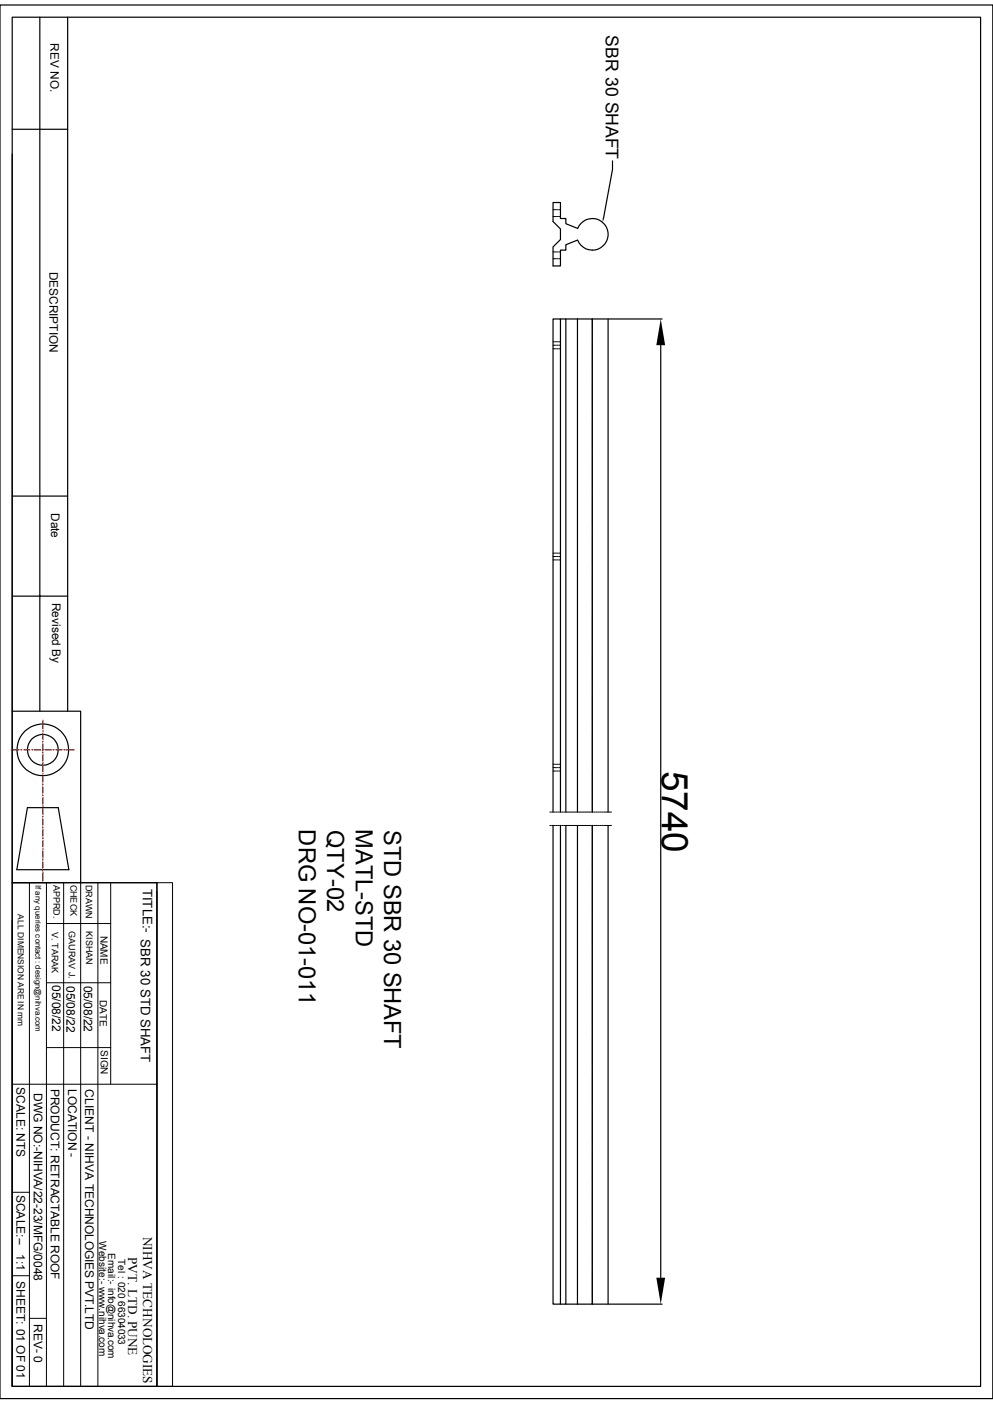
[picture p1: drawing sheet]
<svg xmlns="http://www.w3.org/2000/svg" width="210mm" height="297mm" viewBox="0 0 210 297" stroke-linecap="round" stroke-linejoin="round" font-family="sans-serif">
<g fill="none" stroke="#000" stroke-width=".25">
<path d="M0 1.1h210v294.8h-210zM2.6 3.6h204.8v289.7h-204.8zM8.4 3.6v146.9M14.3 3.6v146.9M2.6 32.6v117.9h14.5v36.2M2.6 27.3h11.7M129.5 34v1.9l-1.9 10.3M122.1 48.3l-2.4-1v-1.1h-1.2v-3.4h-1.5v4.1l1.5 1.5v2.3l-1.5 1.5v4.1h1.5v-3.4h1.2v-1.1l2.4-1M122.2 48.3a3.3 3.3 0 0 1 5.1-1.4 3.3 3.3 0 0 1 0 5.3 3.3 3.3 0 0 1-5.1-1.4M118.5 67.5h1.2v104.3M119.7 67.5h2.4M122.1 67.5h3.2v104.3"/>
<path d="M122.1 67.5v104.3M125.3 67.5h3.3v104.3M128.7 67.5h11.3M139.7 73v197.3M2.6 104.9h11.7M2.6 126.1h11.7M2.6 150.5v36.2M5.8 170.9h6.5l2.3 13.1h-11zM117 174.6v101.3h1.5v-101.3M117 171.8v-104.3h1.5v104.3M119.7 174.6v101.3h-1.2M122.1 174.6v101.3"/>
<path d="M125.3 174.6v101.3h-3.2M128.6 174.6v101.3h-3.3M2.6 186.7h30.6v106.6h-30.6zM2.6 194.8v98.5M119.7 275.9h2.4M128.7 275.9h11.3"/>
<circle cx="9.1" cy="158.6" r="5.5"/>
<circle cx="9.1" cy="158.6" r="3.3"/>
</g>
<g fill="none" stroke="#000" stroke-width=".21">
<path d="M117 45.8h.3M117 44.4h.3M117 54.7h.3M117 53.3h.3M117.4 45.8h.3M117.4 44.4h.3M117.4 54.7h.3M117.4 53.3h.3M117.9 45.8h.2M117.9 44.4h.2M117.9 54.7h.2M117.9 53.3h.2"/>
<path d="M118.3 45.8h.2M118.3 44.4h.2M118.3 54.7h.2M118.3 53.3h.2M117 73h.3M117 73.8h.3M117 72.3h.3M117.4 73h.3M117.4 73.8h.3M117.4 72.3h.3M117.9 73h.2M117.9 73.8h.2"/>
<path d="M117.9 72.3h.2M118.3 73h.2M118.3 73.8h.2M118.3 72.3h.2M125.3 67.5v.1M125.3 67.8v.3M125.3 68.2v.3M125.3 68.6v.3M125.3 69v.3M125.3 69.5v.3M125.3 69.9v.3M125.3 70.4v.2"/>
<path d="M125.3 70.8v.2M125.3 71.2v.3M125.3 71.6v.3M125.3 72.1v.2M125.3 72.5v.3M125.3 72.9v.3M125.3 73.3v.3M125.3 73.7v.3M125.3 74.2v.3M125.3 74.6v.3M125.3 75v.3M125.3 75.4v.3"/>
<path d="M125.3 75.9v.3M125.3 76.3v.3M125.3 76.7v.3M125.3 77.1v.3M125.3 77.6v.3M125.3 78v.3M125.3 78.4v.3M125.3 78.9v.2M125.3 79.3v.2M125.3 79.7v.3M125.3 80.1v.3M125.3 80.6v.2"/>
<path d="M125.3 81v.3M125.3 81.4v.3M125.3 81.8v.3M125.3 82.3v.3M125.3 82.7v.3M125.3 83.1v.3M125.3 83.5v.3M125.3 83.9v.3M125.3 84.4v.3M125.3 84.8v.3M125.3 85.2v.3M125.3 85.6v.3"/>
<path d="M125.3 86.1v.3M125.3 86.5v.3M125.3 87v.2M125.3 87.4v.2M125.3 87.8v.3M125.3 88.2v.3M125.3 88.6v.3M125.3 89.1v.3M125.3 89.5v.3M125.3 89.9v.3M125.3 90.3v.3M125.3 90.8v.3"/>
<path d="M125.3 91.2v.3M125.3 91.6v.3M125.3 92v.3M125.3 92.5v.3M125.3 92.9v.3M125.3 93.3v.3M125.3 93.7v.3M125.3 94.1v.3M125.3 94.6v.3M125.3 95v.3M125.3 95.5v.2M125.3 95.9v.2"/>
<path d="M125.3 96.3v.3M125.3 96.7v.3M125.3 97.2v.3M125.3 97.6v.3M125.3 98v.3M125.3 98.4v.3M125.3 98.8v.3M125.3 99.3v.3M125.3 99.7v.3M117 117.7h.3M117 117h.3M117 118.4h.3"/>
<path d="M117.4 117.7h.3M117.4 117h.3M117.4 118.4h.3M117.9 117.7h.2M117.9 117h.2M117.9 118.4h.2M118.3 117.7h.2M118.3 117h.2M118.3 118.4h.2M125.3 100.1v.3M125.3 100.5v.3M125.3 101v.3"/>
<path d="M125.3 101.4v.3M125.3 101.8v.3M125.3 102.2v.3M125.3 102.7v.3M125.3 103.1v.3M125.3 103.5v.3M125.3 104v.2M125.3 104.4v.2M125.3 104.8v.3M125.3 105.2v.3M125.3 105.7v.3M125.3 106.1v.3"/>
<path d="M125.3 106.5v.3M125.3 106.9v.3M125.3 107.4v.3M125.3 107.8v.3M125.3 108.2v.3M125.3 108.6v.3M125.3 109.1v.2M125.3 109.5v.3M125.3 109.9v.3M125.3 110.3v.3M125.3 110.7v.3M125.3 111.2v.3"/>
<path d="M125.3 111.6v.3M125.3 112.1v.2M125.3 112.5v.2M125.3 112.9v.3M125.3 113.3v.3M125.3 113.7v.3M125.3 114.2v.3M125.3 114.6v.3M125.3 115v.3M125.3 115.4v.3M125.3 115.9v.3M125.3 116.3v.3"/>
<path d="M125.3 116.7v.3M125.3 117.1v.3M125.3 117.6v.3M125.3 118v.3M125.3 118.4v.3M125.3 118.8v.3M125.3 119.3v.2M125.3 119.7v.3M125.3 120.1v.3M125.3 120.6v.2M125.3 121v.2M125.3 121.4v.3"/>
<path d="M125.3 121.8v.3M125.3 122.3v.3M125.3 122.7v.3M125.3 123.1v.3M125.3 123.5v.3M125.3 124v.2M125.3 124.4v.3M125.3 124.8v.3M125.3 125.2v.3M125.3 125.6v.3M125.3 126.1v.3M125.3 126.5v.3"/>
<path d="M125.3 126.9v.3M125.3 127.3v.3M125.3 127.8v.3M125.3 128.2v.3M125.3 128.7v.2M125.3 129.1v.2M125.3 129.5v.3M125.3 129.9v.3M125.3 130.3v.3M125.3 130.8v.3M125.3 131.2v.3M125.3 131.6v.3"/>
<path d="M125.3 132v.3M125.3 132.5v.3M125.3 132.9v.3M125.3 133.3v.3M125.3 133.7v.3M125.3 134.2v.3M125.3 134.6v.3M125.3 135v.3M125.3 135.4v.3M125.3 135.9v.2M125.3 136.3v.3M125.3 136.7v.3"/>
<path d="M125.3 137.2v.2M125.3 137.6v.2M125.3 138v.3M125.3 138.4v.3M125.3 138.9v.2M125.3 139.3v.3M125.3 139.7v.3M125.3 140.1v.3M125.3 140.5v.3M125.3 141v.3M125.3 141.4v.3M125.3 141.8v.3"/>
<path d="M125.3 142.2v.3M125.3 142.7v.3M125.3 143.1v.3M125.3 143.5v.3M125.3 143.9v.3M125.3 144.4v.3M125.3 144.8v.3M125.3 145.2v.3M125.3 145.7v.2M125.3 146.1v.2M125.3 146.5v.3M125.3 146.9v.3"/>
<path d="M125.3 147.4v.3M125.3 147.8v.3M125.3 148.2v.3M125.3 148.6v.3M125.3 149.1v.3M125.3 149.5v.3M125.3 149.9v.3M125.3 150.3v.3M125.3 150.7v.3M125.3 151.2v.3M125.3 151.6v.3M125.3 152v.3"/>
<path d="M125.3 152.5v.2M125.3 152.9v.3M125.3 153.3v.3M125.3 153.8v.2M125.3 154.2v.2M125.3 154.6v.3M125.3 155v.3M125.3 155.4v.3M125.3 155.9v.3M125.3 156.3v.3M125.3 156.7v.3M125.3 157.1v.3"/>
<path d="M125.3 157.6v.3M125.3 158v.3M125.3 158.4v.3M125.3 158.8v.3M125.3 159.3v.3M125.3 159.7v.3M116.3 171.8h.2M116.3 174.6h.2M116.7 171.8h.3M116.7 174.6h.3M117 162.4h.3M117 163.1h.3"/>
<path d="M117 161.7h.3M117.1 171.8h.3M117.1 174.6h.3M117.4 162.4h.3M117.4 163.1h.3M117.4 161.7h.3M117.6 171.8h.2M117.6 174.6h.2M117.9 162.4h.2M117.9 163.1h.2M117.9 161.7h.2M118 171.8h.2"/>
<path d="M118 174.6h.2M118.3 162.4h.2M118.3 163.1h.2M118.3 161.7h.2M118.4 171.8h.3M118.4 174.6h.3M118.8 171.8h.3M118.8 174.6h.3M119.3 171.8h.2M119.3 174.6h.2M119.7 171.8h.3M119.7 174.6h.3"/>
<path d="M120.1 171.8h.3M120.1 174.6h.3M120.5 171.8h.3M120.5 174.6h.3M120.9 171.8h.3M120.9 174.6h.3M121.4 171.8h.3M121.4 174.6h.3M121.8 171.8h.3M121.8 174.6h.3M122.2 171.8h.3M122.2 174.6h.3"/>
<path d="M122.6 171.8h.3M122.6 174.6h.3M123.1 171.8h.3M123.1 174.6h.3M123.5 171.8h.3M123.5 174.6h.3M123.9 171.8h.3M123.9 174.6h.3M124.3 171.8h.3M124.3 174.6h.3M124.8 171.8h.3M124.8 174.6h.3"/>
<path d="M125.2 171.8h.3M125.2 174.6h.3M125.3 174.6v.4M125.3 160.1v.3M125.3 160.5v.3M125.3 161v.2M125.3 161.4v.3M125.3 161.8v.3M125.3 162.3v.2M125.3 162.7v.2M125.3 163.1v.3M125.3 163.5v.3"/>
<path d="M125.3 164v.3M125.3 164.4v.3M125.3 164.8v.3M125.3 165.2v.3M125.3 165.7v.2M125.3 166.1v.3M125.3 166.5v.3M125.3 166.9v.3M125.3 167.3v.3M125.3 167.8v.3M125.3 168.2v.3M125.3 168.6v.3"/>
<path d="M125.3 169.1v.2M125.3 169.5v.3M125.3 169.9v.3M125.3 170.3v.3M125.3 170.8v.2M125.3 171.2v.3M125.3 171.6v.2M125.3 175.1v.3M125.3 175.6v.2M125.3 176v.2M125.3 176.4v.3M125.3 176.8v.3"/>
<path d="M125.3 177.2v.3M125.3 177.7v.2M125.3 178.1v.3M125.3 178.5v.3M125.3 178.9v.3M125.3 179.4v.3M125.3 179.8v.3M125.6 171.8h.3M125.6 174.6h.3M126.1 171.8h.2M126.1 174.6h.2M126.5 171.8h.2"/>
<path d="M126.5 174.6h.2M126.9 171.8h.3M126.9 174.6h.3M127.3 171.8h.3M127.3 174.6h.3M127.8 171.8h.3M127.8 174.6h.3M128.2 171.8h.3M128.2 174.6h.3M128.6 171.8h.3M128.6 174.6h.3M129 171.8h.3"/>
<path d="M129 174.6h.3M2.6 186.7h30.6M6.2 186.7v106.6M9.8 195.4h13.6M9.8 186.7v106.6M13.5 186.7v106.6M17.1 186.7v106.6M20.7 186.7v106.6M23.4 186.7v42.7M33.2 186.7h3.3v106.6h-3.3zM33.2 188.6v104.7M125.3 180.2v.3"/>
<path d="M125.3 180.6v.3M125.3 181.1v.3M125.3 181.5v.3M125.3 181.9v.3M125.3 182.3v.3M125.3 182.8v.2M125.3 183.2v.3M125.3 183.6v.3M125.3 184.1v.2M125.3 184.5v.2M125.3 184.9v.3M125.3 185.3v.3"/>
<path d="M125.3 185.8v.2M125.3 186.2v.2M125.3 186.6v.3M125.3 187v.3M125.3 187.5v.2M125.3 187.9v.3M125.3 188.3v.3M125.3 188.7v.3M125.3 189.1v.3M125.3 189.6v.3M125.3 190v.3M125.3 190.4v.3"/>
<path d="M125.3 190.8v.3M125.3 191.3v.3M125.3 191.7v.3M125.3 192.2v.2M125.3 192.6v.2M125.3 193v.3M125.3 193.4v.3M125.3 193.8v.3M125.3 194.3v.2M125.3 194.7v.3M125.3 195.1v.3M125.3 195.5v.3"/>
<path d="M125.3 196v.3M125.3 196.4v.3M125.3 196.8v.3M125.3 197.2v.3M125.3 197.7v.3M125.3 198.1v.3M125.3 198.5v.3M125.3 198.9v.3M125.3 199.3v.3M125.3 199.8v.3M9.8 207.9h13.6M125.3 200.2v.3"/>
<path d="M125.3 200.7v.2M125.3 201.1v.2M125.3 201.5v.3M125.3 201.9v.3M125.3 202.4v.2M125.3 202.8v.3M125.3 203.2v.3M125.3 203.6v.3M125.3 204v.3M125.3 204.5v.3M125.3 204.9v.3M125.3 205.3v.3"/>
<path d="M125.3 205.7v.3M125.3 206.2v.3M125.3 206.6v.3M125.3 207v.3M125.3 207.4v.3M125.3 207.9v.3M125.3 208.3v.3M125.3 208.7v.3M125.3 209.2v.2M125.3 209.6v.2M125.3 210v.3M125.3 210.4v.3"/>
<path d="M125.3 210.9v.2M125.3 211.3v.3M125.3 211.7v.3M125.3 212.1v.3M125.3 212.6v.3M125.3 213v.3M125.3 213.4v.3M125.3 213.8v.3M125.3 214.2v.3M125.3 214.7v.3M125.3 215.1v.3M125.3 215.5v.3"/>
<path d="M125.3 215.9v.3M125.3 216.4v.3M125.3 216.8v.3M125.3 217.3v.2M125.3 217.7v.2M125.3 218.1v.3M125.3 218.5v.3M125.3 218.9v.3M125.3 219.4v.3M125.3 219.8v.3M2.6 229.4h30.6M9.8 221.6h13.6"/>
<path d="M125.3 220.2v.3M125.3 220.6v.3M125.3 221.1v.3M125.3 221.5v.3M125.3 221.9v.3M125.3 222.3v.3M125.3 222.8v.3M125.3 223.2v.3M125.3 223.6v.3M125.3 224v.3M125.3 224.5v.2M125.3 224.9v.3"/>
<path d="M125.3 225.3v.3M125.3 225.8v.2M125.3 226.2v.2M125.3 226.6v.3M125.3 227v.3M125.3 227.5v.3M125.3 227.9v.3M125.3 228.3v.3M125.3 228.7v.3M125.3 229.2v.2M125.3 229.6v.3M125.3 230v.3"/>
<path d="M125.3 230.4v.3M125.3 230.8v.3M125.3 231.3v.3M125.3 231.7v.3M125.3 232.1v.3M125.3 232.5v.3M125.3 233v.3M125.3 233.4v.3M125.3 233.8v.3M125.3 234.3v.2M125.3 234.7v.2M125.3 235.1v.3"/>
<path d="M125.3 235.5v.3M125.3 236v.3M125.3 236.4v.3M125.3 236.8v.3M125.3 237.2v.3M125.3 237.7v.3M125.3 238.1v.3M125.3 238.5v.3M125.3 238.9v.3M125.3 239.4v.2M125.3 239.8v.3M2.6 252.2h3.6"/>
<path d="M125.3 240.2v.3M125.3 240.6v.3M125.3 241v.3M125.3 241.5v.3M125.3 241.9v.3M125.3 242.4v.2M125.3 242.8v.2M125.3 243.2v.3M125.3 243.6v.3M125.3 244.1v.2M125.3 244.5v.3M125.3 244.9v.3"/>
<path d="M125.3 245.3v.3M125.3 245.7v.3M125.3 246.2v.3M125.3 246.6v.3M125.3 247v.3M125.3 247.4v.3M125.3 247.9v.3M125.3 248.3v.3M125.3 248.7v.3M125.3 249.1v.3M125.3 249.6v.3M125.3 250v.3"/>
<path d="M125.3 250.4v.3M125.3 250.9v.2M125.3 251.3v.2M125.3 251.7v.3M125.3 252.1v.3M125.3 252.6v.3M125.3 253v.3M125.3 253.4v.3M125.3 253.8v.3M125.3 254.3v.3M125.3 254.7v.3M125.3 255.1v.3"/>
<path d="M125.3 255.5v.3M125.3 255.9v.3M125.3 256.4v.3M125.3 256.8v.3M125.3 257.2v.3M125.3 257.6v.3M125.3 258.1v.3M125.3 258.5v.3M125.3 259v.2M125.3 259.4v.2M125.3 259.8v.3M2.6 269.9h3.6"/>
<path d="M6.2 278.9h3.6M125.3 260.2v.3M125.3 260.6v.3M125.3 261.1v.3M125.3 261.5v.3M125.3 261.9v.3M125.3 262.3v.3M125.3 262.8v.3M125.3 263.2v.3M125.3 263.6v.3M125.3 264v.3M125.3 264.5v.3"/>
<path d="M125.3 264.9v.3M125.3 265.3v.3M125.3 265.7v.3M125.3 266.1v.3M125.3 266.6v.3M125.3 267v.3M125.3 267.5v.2M125.3 267.9v.2M125.3 268.3v.3M125.3 268.7v.3M125.3 269.2v.3M125.3 269.6v.3"/>
<path d="M125.3 270v.3M125.3 270.4v.3M125.3 270.8v.3M125.3 271.3v.3M125.3 271.7v.3M125.3 272.1v.3M125.3 272.5v.3M125.3 273v.3M125.3 273.4v.3M125.3 273.8v.3M125.3 274.2v.3M125.3 274.7v.3"/>
<path d="M125.3 275.1v.3M125.3 275.5v.4"/>
</g>
<path d="M127.5 46.1l.3 .1-.3 .8zM139.7 67.5l1 5.5h-1.9zM138.8 270.3h1.9l-1 5.6z" fill="#000"/>
<g fill="none" stroke="#f00" stroke-width=".25">
<path d="M2.4 158.6h1.7M4.4 158.6h.3M5 158.6h1.4M6.6 158.6h.3M7.2 158.6h1.4M8.9 158.6h.3M9.1 152.4v1.8M9.1 154.5v.3M9.1 155.1v1.4M9.1 156.8v.2M9.1 157.3v1.5M9.1 159v.3"/>
<path d="M9.1 159.6v1.4M9.5 158.6h1.4M11.2 158.6h.3M11.8 158.6h1.4M13.5 158.6h.3M14 158.6h1.7M9.1 161.3v.3M9.1 161.8v1.5M9.1 163.6v.2M9.1 164.1v1.4M9.1 165.8v.3M9.1 166.4v1.4"/>
<path d="M9.1 168.1v.3M9.1 168.7v1.4M9.1 170.3v.3M9.1 170.9v1.4M9.1 172.6v.3M9.1 173.2v1.4M9.1 174.9v.3M9.1 175.5v1.4M9.1 177.2v.3M9.1 177.8v1.4M9.1 179.5v.2M9.1 180v1.4"/>
<path d="M9.1 181.7v.3M9.1 182.3v1.4M9.1 184v.3M9.1 184.5v1.9"/>
</g>
<text font-size="7.8" x="140" y="163" transform="rotate(90 140 163)">5740</text>
<g font-size="5">
<text x="63.2" y="175.4" transform="rotate(90 63.2 175.4)">DRG NO-01-011</text>
<text x="69.2" y="175.6" transform="rotate(90 69.2 175.6)">QTY-02</text>
<text x="75.2" y="175.4" transform="rotate(90 75.2 175.4)">MATL-STD</text>
<text x="81.2" y="175.6" transform="rotate(90 81.2 175.6)">STD SBR 30 SHAFT</text>
</g>
<text font-size="3.7" x="128.1" y="7.5" transform="rotate(90 128.1 7.5)">SBR 30 SHAFT</text>
<g font-size="2.8">
<text x="30.2" y="188" transform="rotate(90 30.2 188)">TITLE:- SBR 30 STD SHAFT</text>
<text x="30.3" y="261.6" transform="rotate(90 30.3 261.6)">NIHVA TECHNOLOGIES</text>
<text x="27.1" y="265.9" transform="rotate(90 27.1 265.9)">PVT. LTD. PUNE</text>
</g>
<g font-size="2.5">
<text x="10.7" y="9.2" transform="rotate(90 10.7 9.2)">REV NO.</text>
<text x="10.5" y="57.5" transform="rotate(90 10.5 57.5)">DESCRIPTION</text>
<text x="10.8" y="108.5" transform="rotate(90 10.8 108.5)">Date</text>
<text x="11" y="127.5" transform="rotate(90 11 127.5)">Revised By</text>
<text x="11" y="208.4" transform="rotate(90 11 208.4)">05/08/22</text>
<text x="14.1" y="208.5" transform="rotate(90 14.1 208.5)">05/08/22</text>
<text x="17.7" y="208.5" transform="rotate(90 17.7 208.5)">05/08/22</text>
<text x="3.5" y="230" transform="rotate(90 3.5 230)">SCALE: NTS</text>
<text x="7.2" y="231.2" transform="rotate(90 7.2 231.2)">DWG NO:-NIHVA/22-23/MFG/0048</text>
<text x="10.8" y="230.3" transform="rotate(90 10.8 230.3)">PRODUCT: RETRACTABLE ROOF</text>
<text x="14.4" y="230.3" transform="rotate(90 14.4 230.3)">LOCATION -</text>
<text x="18" y="230.4" transform="rotate(90 18 230.4)">CLIENT - NIHVA TECHNOLOGIES PVT.LTD</text>
<text x="3.5" y="252.7" transform="rotate(90 3.5 252.7)">SCALE:--</text>
<text x="3.5" y="265.3" transform="rotate(90 3.5 265.3)">1:1</text>
<text x="3.5" y="271" transform="rotate(90 3.5 271)">SHEET: 01 OF 01</text>
<text x="7.2" y="280" transform="rotate(90 7.2 280)">REV- 0</text>
</g>
<g font-size="2.1">
<text x="21.3" y="197.9" transform="rotate(90 21.3 197.9)">NAME</text>
<text x="21.1" y="211.5" transform="rotate(90 21.1 211.5)">DATE</text>
<text x="21.3" y="222.1" transform="rotate(90 21.3 222.1)">SIGN</text>
<text x="21" y="262.6" transform="rotate(90 21 262.6)">Website:- www.nihva.com</text>
<text x="22.9" y="265" transform="rotate(90 22.9 265)">Email:- info@nihva.com</text>
<text x="25" y="266.3" transform="rotate(90 25 266.3)">Tel : 020 66304033</text>
</g>
<g font-size="1.9">
<text x="11.3" y="187.2" transform="rotate(90 11.3 187.2)">APPRD.</text>
<text x="14.9" y="187.1" transform="rotate(90 14.9 187.1)">CHECK</text>
<text x="18.1" y="187.2" transform="rotate(90 18.1 187.2)">DRAWN</text>
<text x="11" y="197.1" transform="rotate(90 11 197.1)">V. TARAK</text>
<text x="14.6" y="197" transform="rotate(90 14.6 197)">GAURAV J.</text>
<text x="18.2" y="197" transform="rotate(90 18.2 197)">KISHAN</text>
</g>
<text font-size="1.8" x="3.8" y="193.4" transform="rotate(90 3.8 193.4)">ALL DIMENSION ARE IN mm</text>
<text font-size="1.7" x="7.5" y="187.2" transform="rotate(90 7.5 187.2)">If any queries contact : design@nihva.com</text>
</svg>
